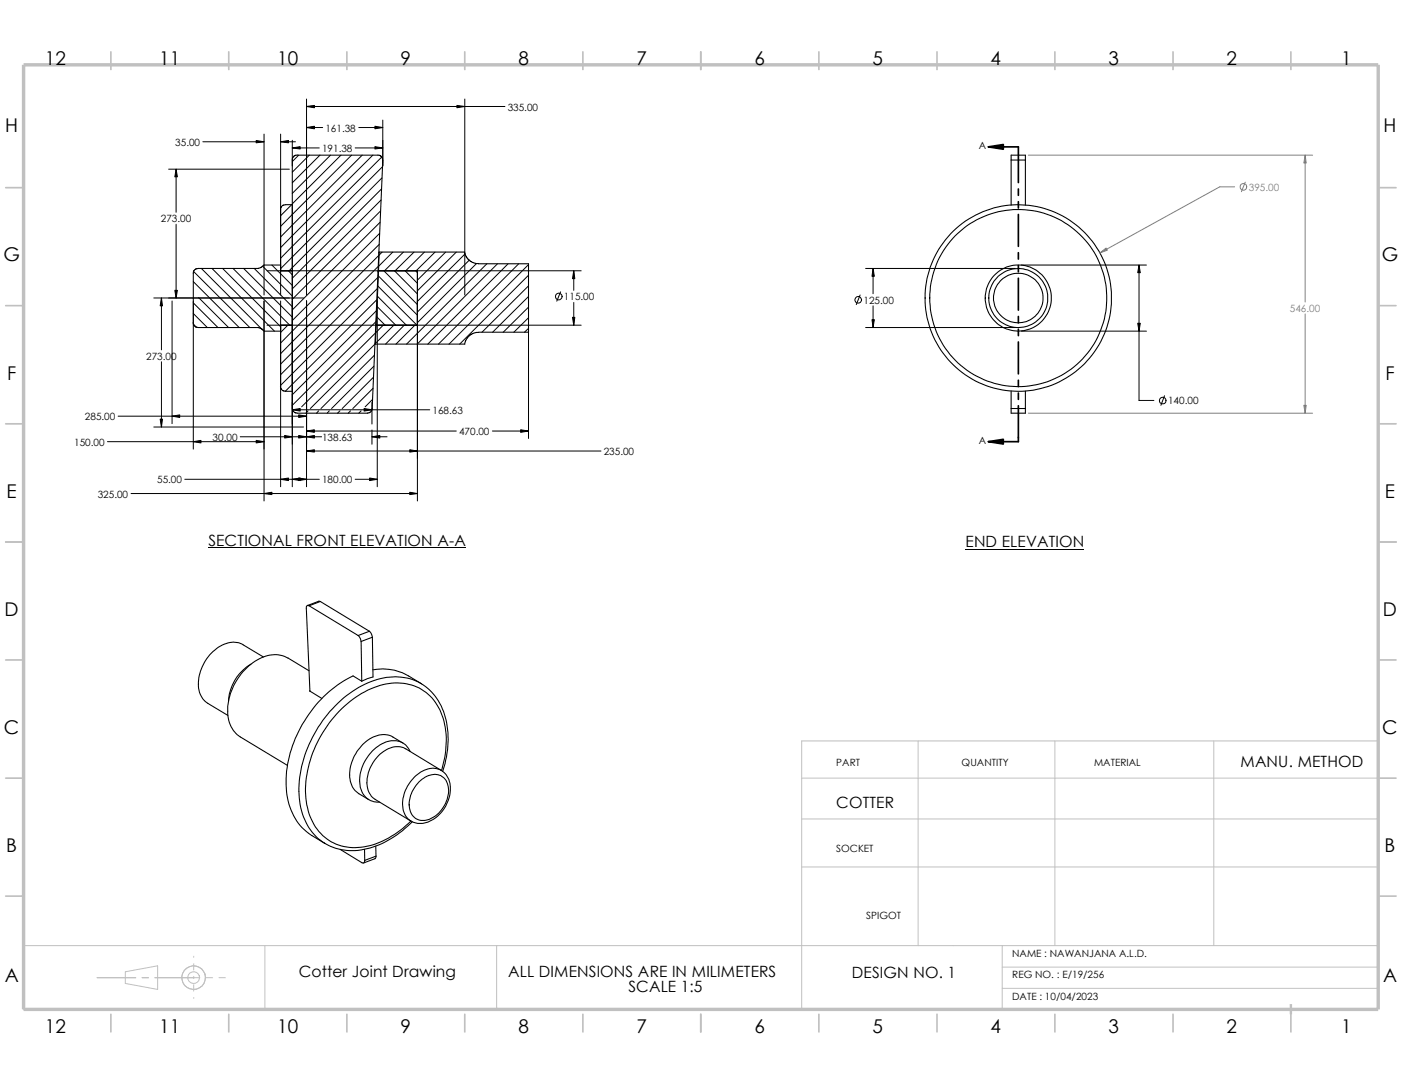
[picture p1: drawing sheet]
<svg xmlns="http://www.w3.org/2000/svg" width="279mm" height="216mm" viewBox="0 0 279 216" stroke-linecap="round" stroke-linejoin="round" font-family="sans-serif">
<g fill="none" stroke="#c0c0c0" stroke-width=".2">
<path d="M159.8 155h114.9M183 147.6v40.7M210.2 147.6v40.7M241.9 147.6v40.7M274.7 147.6h-114.9v53.4M159.8 172.7h114.9M159.8 163.1h114.9M19.3 194.7h7.8M25 193.5l6.4-1.1v4.7l-6.4-1.2zM28.3 194.7h1.3M30.9 194.7h8.9M38.6 190.5v.2"/>
<path d="M38.6 191.9v1.3M38.6 194.5v.4M38.6 196.1v1.3M38.6 198.7v.1M41.1 194.7h1.3M43.6 194.7h1.3M52.8 188.3v12.7M99 188.3v12.7M199.7 196.8h75M199.7 192.6h75M199.7 188.3v12.7M274.7 188.3h-270v12.7"/>
<circle cx="38.6" cy="194.7" r="1.17"/>
<circle cx="38.6" cy="194.7" r="2.35"/>
</g>
<g fill="none" stroke="#c0c0c0" stroke-width=".34">
<path d="M22.1 10.3v3.5M45.6 10.3v3.5M69.1 10.3v3.5M92.6 10.3v3.5M116.2 10.3v3.5M139.7 10.3v3.5M163.2 10.3v3.5M186.7 10.3v3.5M210.2 10.3v3.5M233.8 10.3v3.5M257.3 10.3v3.5M1.1 37.4h3.6"/>
<path d="M274.7 37.4h3.5M1.1 60.9h3.6M274.7 60.9h3.5M1.1 84.4h3.6M274.7 84.4h3.5M1.1 107.9h3.6M274.7 107.9h3.5M1.1 131.4h3.6M274.7 131.4h3.5M1.1 155h3.6M274.7 155h3.5M1.1 178.5h3.6"/>
<path d="M274.7 178.5h3.5M22.1 202v3.5M45.6 202v3.5M69.1 202v3.5M92.6 202v3.5M116.2 202v3.5M139.7 202v3.5M163.2 202v3.5M186.7 202v3.5M210.2 202v3.5M233.8 202v3.5M257.3 202v3.5"/>
</g>
<path d="M257.3 200v2" fill="none" stroke="#c0c0c0" stroke-width=".47"/>
<path d="M4.7 12.9h270v188.1h-270z" fill="none" stroke="#c0c0c0" stroke-width=".68" stroke-linecap="butt"/>
<g fill="none" stroke="#000" stroke-width=".2">
<path d="M61.1 19.7v39.1M92.6 19.7v39.1M33.6 33.7h24.1M35.1 33.7v8.6M40.4 28.2h12.2M52.6 26.7v32.1M55.9 26.7v32.1M55.9 28.2h3M58.3 27.9v5.2M58.3 29.5h5.3M59.5 30.9l-1.2 1.3M61.1 21.2h39.5"/>
<path d="M61.1 25.4h3.2M61.6 30.9l-3.3 3.4M63.8 30.9l-5.5 5.5M65.9 30.9l-7.6 7.6M67.9 30.9l-9.6 9.7M70.1 30.9l-14.2 14.2M70.8 29.5h5.5M71.5 25.4h4.8M72.2 30.9l-16.3 16.3M74.3 30.9l-18.4 18.4M75.9 39.8l-17.6 17.7M76 37.6l-17.7 17.8"/>
<path d="M76.1 31.3l-20.2 20.1M76.1 35.4l-18.5 18.5M76.2 33.2l-20.3 20.3M76.3 23.9v9.2M30.6 59.4h29.9M32.2 59.4v10.3M34.3 59.9v24.5M35.1 44.7v14.7M38.5 56.1l9.2 9.1M38.5 59.9v29.6M38.6 54.1l11.2 11.1M39.6 59.3l6 5.9"/>
<path d="M40.1 53.5l12.1 12.1M42.2 53.5l12.5 12.5M44.4 53.5l11.5 11.6M46.4 53.5l11.3 11.3M48.6 53.5l9.7 9.7M50.7 53.5l7.6 7.6M52.4 53l5.9 6M52.6 59.9v39.9M53.2 53.9h62.6M54.2 52.8l4.1 4.1M55.9 59.9v37M57.5 53.9l.8 .8"/>
<path d="M58.1 40.8l-2.2 2.2M58.3 59.9v37M61.1 59.9v37M75.1 59.7l-18.2 18.2M75.2 57.5l-19.3 19.3M75.2 59.9v37M75.2 59l5.8 5.8M75.3 55.3l-19.4 19.3M75.3 57l7.8 7.8M75.4 53.1l-19.5 19.4M75.4 54.9l7.8 7.9M75.5 50.9l-19.6 19.5"/>
<path d="M75.6 48.7l-19.7 19.6M75.6 46.5l-17.3 17.3M75.7 44.3l-17.4 17.4M75.8 42l-17.5 17.6M76.2 50.2l-.6 .6M76.5 53.9l6.7 6.8M78.3 50.2l-2.8 2.8M78.6 53.9l4.6 4.6M80.4 50.2l-3.8 3.7M80.7 53.9l2.5 2.5M82.5 50.2l-3.8 3.7M82.8 53.9l.4 .4"/>
<path d="M83.2 59.9v39.9M84.6 50.2l-3.7 3.7M86.7 50.2l-3.8 3.7M88.8 50.2l-5.6 5.6M90.9 50.2l-7.7 7.7M92.7 50.5l-9.5 9.5M93.5 51.8l-10.3 10.3M95 52.5l-11.8 11.8M97 52.5l-16 16M99.1 52.5l-16 16M101.3 52.5l-16 16M103.4 52.5l-16 16"/>
<path d="M105.3 52.7l-15.8 15.8M105.3 54.8l-13.7 13.7M105.3 56.9l-9.2 9.3M105.3 59.1l-7.1 7.1M105.3 59.9v27.4M111.7 58.1l-.7 1.9M114.3 53.9v3.9M171.4 58.8l-.8 1.9M172.5 53.5h29.9M174 53.5v5M203.5 52.8h25M227 52.8v27h3"/>
<path d="M32.2 72.1v12.9M38.5 62.4l2.8 2.8M38.5 60.3l4.9 4.9M38.6 64.6l.6 .6M53.2 64.8h62.6M57.4 64.8l-1.5 1.4M74.3 79.5l-1.5 1.5M74.3 77.3l-4 4.1M74.4 75.1l-6.2 6.3M74.5 72.9l-8.4 8.5M74.6 70.7l-10.6 10.7M74.7 68.5l-12.9 12.9"/>
<path d="M74.8 66.3l-14.7 14.7M74.9 64.1l-16.6 16.6M75 61.9l-16.7 16.7M75.1 63.1l1.7 1.7M75.1 61l3.8 3.8M76.4 64.8l-1.5 1.4M78.5 64.8l-3.7 3.6M80.6 64.8l-3.8 3.7M82.7 64.8l-3.8 3.7M105.3 61.2l-5 5M105.3 63.3l-2.9 2.9M105.3 65.4l-.8 .8"/>
<path d="M114.3 60.2v4.6M172.5 65.2h29.9M174 60.9v4.3M203.5 66h25M232.1 78.8l-.7 1.9M21.4 88h31.2M23.5 82.9h37.6M26.1 98.3h57.1M30.6 85h29.9M36.8 95.5h26.8M47.9 87h16.2M58.3 81.6h27.3"/>
<path d="M58.9 82.2h.1M61.1 85.9h29.8M61.1 89.8h58.7M61.4 81.8l-.4 .5M63.5 81.8l-.4 .5M65.6 81.8l-.4 .5M67.7 81.8l-.4 .5M69.8 81.8l-.4 .5M70.8 95.5h4.4M72 81.8l-.5 .5M74.1 80.1v4.4M74.1 85.6v2.9"/>
<path d="M74.1 87h3M98.1 85.9h7.2M41.5 109.1h51.4M192.4 109.4h23.7"/>
<circle cx="111.4" cy="59.1" r=".66"/>
<circle cx="171" cy="59.7" r=".67"/>
<circle cx="231.7" cy="79.8" r=".67"/>
</g>
<g fill="none" stroke="#000" stroke-width=".21">
<path d="M59.2 30.9l-.7 .2-.2 .4v.3v49.6l.1 .4 .3 .4 .5 .1h14l.5-.1 .4-.5 2.2-49.8M59.2 30.9h16.4l.5 .3 .1 .7M201.5 31.9h2.8M201.5 31.9v9M204.3 31.9v-1h-2.8v1M204.3 31.9v9M55.9 52.8h-3.3l-.6 .5-.5 .2h-12l-.6 .1-.4 .5v10.2M58.3 40.8h-1.7l-.7 .6v12.5h2.4M75.3 54.1h.1M75.4 53.9h7.8v10.9h-8.2M75.4 53.9l-.4 10.9M75.5 50.3h.1"/>
<path d="M92.6 50.2l.2 .8 .5 .6 .6 .5 1 .4h10.4v13.7h-9.9M92.6 50.2h-17l-.2 3.7M38.5 64.3l.1 .5 .3 .3 .6 .1h12l.7 .3 .4 .4M52.6 66h3.3M58.3 64.8h-2.4v12.2l.1 .5 .4 .4h1.9M74.7 68.4h.1M74.9 64.6h.1M75 64.8l-.2 3.7h17.8l.2-.7 .6-.9 1.1-.6 .9-.1M201.5 77.9v3.5M204.3 77.9v3.5M201.5 81.4h2.8M204.3 81.4v.9h-2.8v-.9"/>
<path d="M63.8 119.8l-.2-.1-2.3 .9M63.8 119.8l-2.2 .8M63.8 119.8l9.8 5.9M50 132.3a9 9 0 0 0-4.4 7.3M52.5 130.9l-4-2.5a4.8 4.8 0 0 0-5.7 1.1 8.4 8.4 0 0 0-2.9 8.7l.5 .9 .7 .8 4.3 2.6M61.6 133.6l-4.2-2.5a6.4 6.4 0 0 0-7.1 .9 12 12 0 0 0-4.8 11.1 5.7 5.7 0 0 0 2.4 3.7l9.4 5.6M61.6 120.6l9.8 6M61.6 120.6a.39 .39 0 0 0-.5 .1 .39 .39 0 0 0-.1 .5l.8 16.5M61.8 137.6l2.3 1.5M71.4 126.6l.3 .3 .3 .9M72 127.8l.1 7.9M72.1 135.7l-1.7-1.1a24.7 24.7 0 0 0-13.4 21.8 11.7 11.7 0 0 0 5.1 10l2.6 1.5"/>
<path d="M73.6 125.7l.4 .5 .2 .7M73.6 125.7l-2.2 .9M74.2 126.9l.1 7.9-2.2 .9M74.2 126.9l-2.2 .9M74.3 133.4a10.6 10.6 0 0 1 7.1 1.2l2.6 1.6M84 136.2a11.7 11.7 0 0 0-11.4 .1 24.6 24.6 0 0 0-13 22 11.7 11.7 0 0 0 5.1 9.6M84 136.2a12.1 12.1 0 0 1 5.3 10.4 21 21 0 0 1-1.1 7M80.3 148l-2-1.2a4.8 4.8 0 0 0-5.7 1.2 8.2 8.2 0 0 0-2.7 8 3.6 3.6 0 0 0 1.6 2.1l2 1.2M81.7 149.7a3.8 3.8 0 0 0-5.6-1.5 8.3 8.3 0 0 0-4.2 8.9 3.5 3.5 0 0 0 3.7 2.7M83.5 155.7a3.9 3.9 0 0 1 4.6-1.1 3.9 3.9 0 0 1 1 4.6 5.7 5.7 0 0 1-4.8 4.2 2.84 2.84 0 0 1-2.8-3.1 6.8 6.8 0 0 1 2-4.6zM87.9 153.5a4.3 4.3 0 0 1 1.8 4.7 6.9 6.9 0 0 1-5.8 5.8l-1-.1-1-.4M87.9 153.5h.1"/>
<path d="M87.9 153.5a4.3 4.3 0 0 0-5.1 1 7.1 7.1 0 0 0-2.2 7.5l.7 1.1 .6 .4M88 153.5l-7.1-4.4a4.2 4.2 0 0 0-4.8 .8 7.4 7.4 0 0 0-2.7 7.5 3.1 3.1 0 0 0 1.4 1.8l7 4.3M88 153.5a15.8 15.8 0 0 0-.9-13.1 9.5 9.5 0 0 0-11.4-3.9 22 22 0 0 0-13.1 12.8 18.3 18.3 0 0 0-.8 13.3 9.6 9.6 0 0 0 12 5.8 19.4 19.4 0 0 0 8.1-4.9M67.8 169.2l4.3 2.6a.37 .37 0 0 0 .5 0 .37 .37 0 0 0 .1-.4M72.6 169.2l.1 2.2M74.9 168.5v2M74.9 170.5l-.1 .5-2.3 .9M74.9 170.5l-2.2 .9M82.2 163.7a17.2 17.2 0 0 1-12.6 5.7 9.9 9.9 0 0 1-4.9-1.5"/>
<circle cx="202.9" cy="59.4" r="4.9"/>
<circle cx="202.9" cy="59.4" r="6.6"/>
<circle cx="202.9" cy="59.4" r="17.6"/>
<circle cx="202.9" cy="59.4" r="18.6"/>
<circle cx="202.9" cy="59.4" r="5.9"/>
</g>
<g fill="none" stroke="#808080" stroke-width=".2">
<path d="M204.9 30.9h56.7M246 37.2h-2.9l-23.9 13.2M248.2 36.3l-.8 1.9M260.1 30.9v29.3M260.1 62.5v19.8M204.9 82.3h56.7"/>
<circle cx="247.8" cy="37.2" r=".66"/>
</g>
<g fill="#808080" stroke="#808080" stroke-width=".2">
<path d="M219.2 50.4l1.2-1 .3 .4z"/>
<path d="M260.1 30.9l.2 1.6h-.5z"/>
<path d="M259.8 80.7h.5l-.2 1.6z"/>
</g>
<g fill="#000" stroke="#000" stroke-width=".2">
<path d="M35.1 33.7l.2 1.5h-.5zM51.1 28l1.5 .2-1.5 .2zM55.9 28.2l1.6-.2v.4zM58.3 29.5l1.5-.3v.5zM61.1 21.2l1.6-.2v.5zM61.1 25.4l1.6-.3v.6zM74.7 29.2l1.6 .3-1.6 .2zM74.7 25.1l1.6 .3-1.6 .3zM91.1 21l1.5 .2-1.5 .3zM32.2 59.4l.2 1.5h-.5zM34.8 57.8h.5l-.2 1.6zM114.3 53.9l.3 1.6h-.5z"/>
<path d="M174 53.5l.2 1.5h-.4zM227 52.8l.2 1.5h-.5zM114.1 63.2h.5l-.3 1.6zM173.8 63.7h.4l-.2 1.5zM226.7 64.4h.5l-.2 1.6zM31.9 83.5h.5l-.2 1.5zM34.3 82.9l1.5-.3v.5zM38.5 88l1.5-.3v.5zM51.1 87.7l1.5 .3-1.5 .2zM52.6 98.3l1.6-.3v.5zM55.9 95.5l1.6-.3v.5zM58.3 81.6l1.5-.2v.5z"/>
<path d="M56.7 86.7l1.6 .3-1.6 .2zM58.3 95.5l1.5-.3v.5zM59.5 95.2l1.6 .3-1.6 .2zM61.1 85.9l1.6-.3v.5zM61.1 87l1.6-.3v.5zM59.5 86.7l1.6 .3-1.6 .2zM61.1 89.8l1.6-.2v.4zM59.5 82.6l1.6 .3-1.6 .2zM72.6 81.4l1.5 .2-1.5 .3zM74.1 87l1.6-.3v.5zM73.7 95.2l1.5 .3-1.5 .2zM81.7 89.6l1.5 .2-1.5 .2z"/>
<path d="M81.7 98l1.5 .3-1.5 .2zM103.8 85.6l1.5 .3-1.5 .2z"/>
</g>
<path d="M197 29.3l2.9-.5v.9zM197 88l2.9-.5v.9z" fill="#000" stroke="#000" stroke-width=".34"/>
<g fill="none" stroke="#000" stroke-width=".34">
<path d="M197 29.3h5.9v7.1M202.9 37.6v1.3M202.9 40.2v1.2M202.9 42.7v6.4M202.9 50.3v1.3M202.9 52.9v1.2M202.9 55.4v6.4M202.9 63v1.3M202.9 65.6v1.2M202.9 68.1v6.4M202.9 75.7v1.3M202.9 78.3v1.2"/>
<path d="M202.9 80.8v7.2h-5.9"/>
</g>
<g font-size="3.8">
<text x="8.9" y="13">12</text>
<text x="31.7" y="13">11</text>
<text x="55.2" y="13">10</text>
<text x="79.8" y="13">9</text>
<text x="103.3" y="13">8</text>
<text x="126.9" y="13">7</text>
<text x="150.4" y="13">6</text>
<text x="173.9" y="13">5</text>
<text x="197.4" y="13">4</text>
<text x="220.9" y="13">3</text>
<text x="244.4" y="13">2</text>
<text x="267.3" y="13">1</text>
<text x="1" y="26.2">H</text>
<text x="275.7" y="26.2">H</text>
<text x=".7" y="52.1">G</text>
<text x="275.4" y="52.1">G</text>
<text x="1.4" y="75.6">F</text>
<text x="276.1" y="75.6">F</text>
<text x="1.3" y="99.1">E</text>
<text x="276" y="99.1">E</text>
<text x=".9" y="122.6">D</text>
<text x="275.6" y="122.6">D</text>
<text x=".8" y="146.1">C</text>
<text x="275.5" y="146.1">C</text>
<text x="1.2" y="169.7">B</text>
<text x="275.9" y="169.7">B</text>
<text x=".9" y="195.5">A</text>
<text x="275.6" y="195.5">A</text>
<text x="8.9" y="205.8">12</text>
<text x="31.7" y="205.8">11</text>
<text x="55.2" y="205.8">10</text>
<text x="79.8" y="205.8">9</text>
<text x="103.3" y="205.8">8</text>
<text x="126.9" y="205.8">7</text>
<text x="150.4" y="205.8">6</text>
<text x="173.9" y="205.8">5</text>
<text x="197.4" y="205.8">4</text>
<text x="220.9" y="205.8">3</text>
<text x="244.4" y="205.8">2</text>
<text x="267.3" y="205.8">1</text>
</g>
<g font-size="3.1">
<text x="41.5" y="108.7">SECTIONAL FRONT ELEVATION A-A</text>
<text x="192.4" y="109">END ELEVATION</text>
<text x="247.2" y="152.7">MANU. METHOD</text>
<text x="166.7" y="160.9">COTTER</text>
<text x="59.5" y="194.6">Cotter Joint Drawing</text>
<text x="101.3" y="194.6">ALL DIMENSIONS ARE IN MILIMETERS</text>
<text x="125.2" y="197.6">SCALE 1:5</text>
<text x="169.8" y="194.8">DESIGN NO. 1</text>
</g>
<g font-size="2">
<text x="101.2" y="22">335.00</text>
<text x="34.9" y="29">35.00</text>
<text x="64.9" y="26.2">161.38</text>
<text x="195.1" y="29.6">A</text>
<text x="64.2" y="30.3">191.38</text>
<text x="32" y="44.3">273.00</text>
<text x="112.4" y="59.8">115.00</text>
<text x="172.1" y="60.5">125.00</text>
<text x="29.1" y="71.7">273.00</text>
<text x="16.9" y="83.7">285.00</text>
<text x="86.2" y="82.4">168.63</text>
<text x="232.8" y="80.6">140.00</text>
<text x="14.8" y="88.8">150.00</text>
<text x="42.4" y="87.8">30.00</text>
<text x="64.2" y="87.8">138.63</text>
<text x="91.5" y="86.7">470.00</text>
<text x="195.1" y="88.3">A</text>
<text x="120.3" y="90.6">235.00</text>
<text x="19.5" y="99.1">325.00</text>
<text x="31.3" y="96.3">55.00</text>
<text x="64.2" y="96.3">180.00</text>
<text x="166.7" y="152.5">PART</text>
<text x="191.6" y="152.5">QUANTITY</text>
<text x="218.1" y="152.5">MATERIAL</text>
<text x="166.7" y="169.6">SOCKET</text>
<text x="172.6" y="183.1">SPIGOT</text>
<text x="201.7" y="190.5">NAME : NAWANJANA A.L.D.</text>
<text x="201.7" y="194.8">REG NO. : E/19/256</text>
<text x="201.7" y="199.2">DATE : 10/04/2023</text>
</g>
<g font-size="2" fill="#808080">
<text x="248.9" y="38">395.00</text>
<text x="257" y="62.1">546.00</text>
</g>
</svg>
